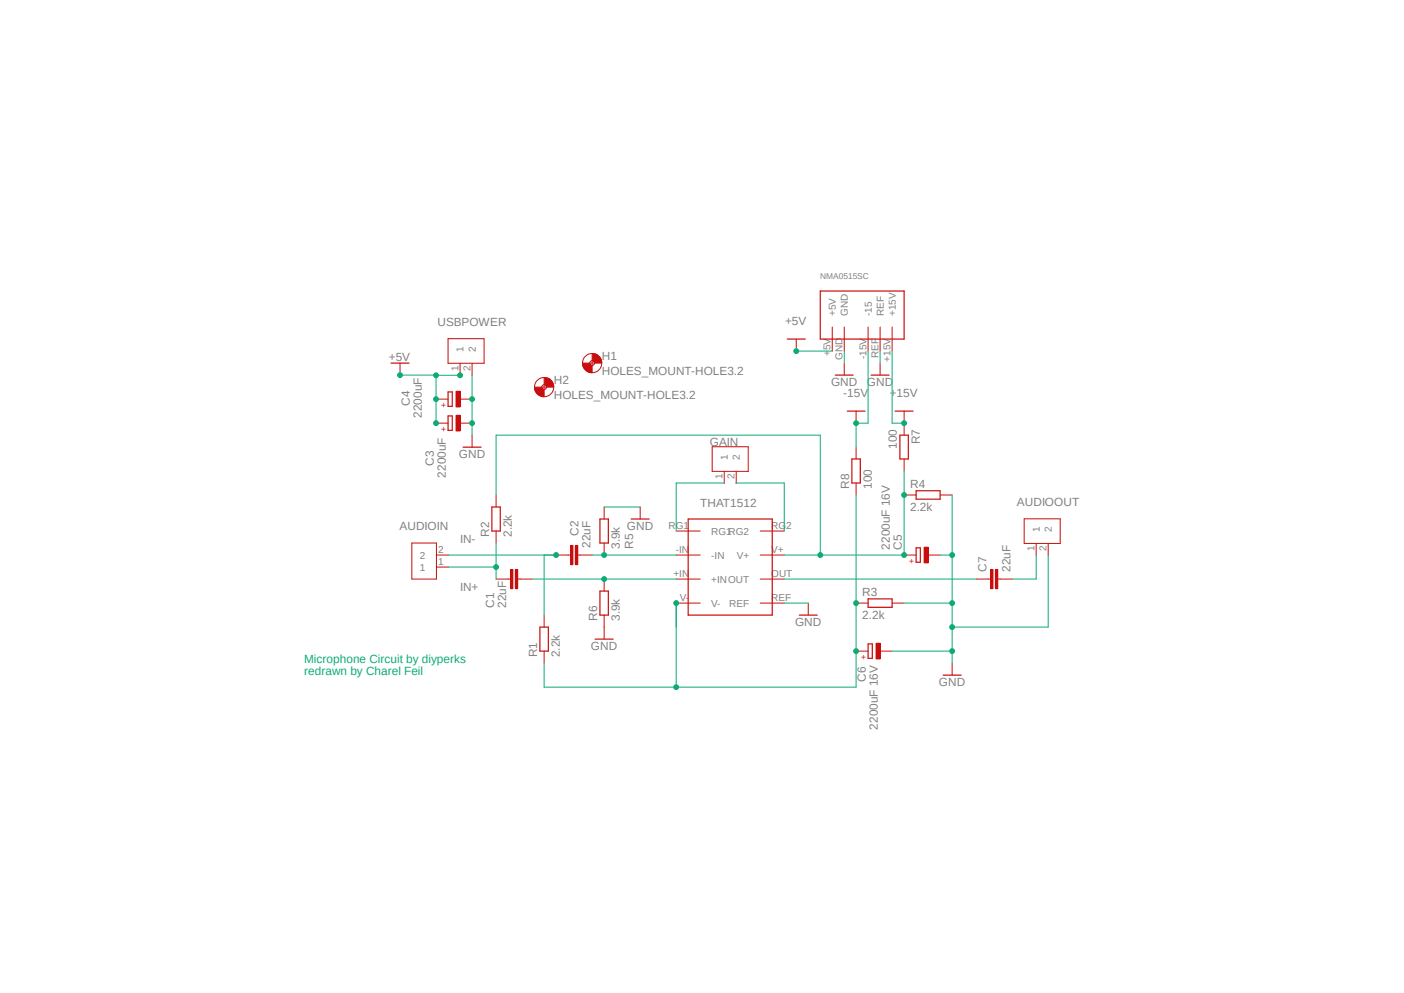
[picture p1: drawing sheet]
<svg xmlns="http://www.w3.org/2000/svg" width="297mm" height="210mm" viewBox="0 0 297 210" stroke-linecap="round" stroke-linejoin="round" font-family="sans-serif">
<path d="M18.9 38.1l259.2 133.6M278.1 38.1l-259.2 133.6" fill="none" stroke="#fff" stroke-width=".21"/>
<path d="M82.7 76.8h3.8M173.5 61.6h17.8v10.1h-17.8zM176.7 79.3h3.8M98 94.6h3.8M104.1 107.2h1.7v5.1h-1.7zM145.6 109.8h17.8v20.3h-17.8zM193.8 103.8h5.1v1.8h-5.1zM114.2 132.6h1.8v5.1h-1.8zM183.6 126.7h5.1v1.7h-5.1z" fill="none" stroke="#c90d0c" stroke-width=".25"/>
<g fill="none" stroke="#c90d0c" stroke-width=".21">
<path d="M84.6 76.8v2.5M176.1 69.2v5.1M178.6 69.2v5.1M178.6 76.8v2.5M183.6 69.2v5.1M186.2 69.2v5.1M188.7 69.2v5.1M99.9 92v2.6M104.9 104.7v2.5M104.9 112.3v2.6M143 112.3h5.1M143 117.4h5.1"/>
<path d="M160.8 112.3h5.1M160.8 117.4h5.1M191.3 104.7h2.5M198.9 104.7h2.5M107.5 122.5h.5M109.5 122.5h.5M115.1 130.1v2.5M115.1 137.7v2.6M143 122.5h5.1M143 127.6h5.1M160.8 122.5h5.1M160.8 127.6h5.1"/>
<path d="M181.1 127.6h2.5M188.7 127.6h2.6"/>
</g>
<path d="M109 120.4h.5v4.1h-.5z" fill-rule="evenodd" fill="#c90d0c"/>
<path d="M109 120.4h.5v4.1h-.5z" fill="none" stroke="#c90d0c" stroke-width=".21"/>
<path d="M108 120.4h.5v4.1h-.5z" fill-rule="evenodd" fill="#c90d0c"/>
<path d="M120.2 117.4h.5M122.2 117.4h.5M104.9 122.5h2.6M108 120.4h.5v4.1h-.5zM110 122.5h2.6" fill="none" stroke="#c90d0c" stroke-width=".21"/>
<path d="M121.7 115.4h.5v4h-.5z" fill-rule="evenodd" fill="#c90d0c"/>
<path d="M121.7 115.4h.5v4h-.5z" fill="none" stroke="#c90d0c" stroke-width=".21"/>
<path d="M120.7 115.4h.5v4h-.5z" fill-rule="evenodd" fill="#c90d0c"/>
<path d="M117.6 117.4h2.6M120.7 115.4h.5v4h-.5zM122.7 117.4h2.6" fill="none" stroke="#c90d0c" stroke-width=".21"/>
<path d="M94.8 88h.9v3h-.9z" fill="none" stroke="#c90d0c" stroke-width=".25"/>
<path d="M96.5 87.8h.8v3.3h-.8z" fill-rule="evenodd" fill="#c90d0c"/>
<path d="M92.2 89.5h2.6M96.5 87.8h.8v3.3h-.8zM97.3 89.5h2.6" fill="none" stroke="#c90d0c" stroke-width=".21"/>
<path d="M94.8 82.9h.9v3h-.9z" fill="none" stroke="#c90d0c" stroke-width=".25"/>
<path d="M96.5 82.8h.8v3.3h-.8z" fill-rule="evenodd" fill="#c90d0c"/>
<path d="M92.2 84.4h2.6M96.5 82.8h.8v3.3h-.8zM97.3 84.4h2.6" fill="none" stroke="#c90d0c" stroke-width=".21"/>
<path d="M193.8 115.9h.9v3h-.9z" fill="none" stroke="#c90d0c" stroke-width=".25"/>
<path d="M195.5 115.7h.8v3.3h-.8z" fill-rule="evenodd" fill="#c90d0c"/>
<path d="M191.3 117.4h2.5M195.5 115.7h.8v3.3h-.8zM196.3 117.4h2.6" fill="none" stroke="#c90d0c" stroke-width=".21"/>
<path d="M183.6 136.2h.9v3h-.9z" fill="none" stroke="#c90d0c" stroke-width=".25"/>
<path d="M185.3 136.1h.9v3.3h-.9z" fill-rule="evenodd" fill="#c90d0c"/>
<g fill="none" stroke="#c90d0c" stroke-width=".21">
<path d="M168.4 71.7v2.6M186.2 76.8v2.5M150.7 94.5h7.6v5.2h-7.6zM153.2 99.7v2.5M155.7 99.7v2.5M181.1 87v2.5M191.3 87v2.5M127.8 107.2v2.6M127.8 114.9v2.5M135.4 107.2v2.6M127.8 122.5v2.5M127.8 130.1v5.1"/>
<path d="M171 127.6v2.5M181.1 137.7h2.5M185.3 136.1h.9v3.3h-.9zM186.2 137.7h2.5M209 122.5h.5M211.1 122.5h.5M201.4 140.3v2.5"/>
</g>
<path d="M166.5 71.7h3.8M184.3 79.3h3.8M179.2 87h3.8M189.4 87h3.8M126.9 109.8h1.8v5.1h-1.8zM133.5 109.8h3.8M125.9 135.2h3.8M126.9 125h1.8v5.1h-1.8zM169.1 130.1h3.8M199.5 142.8h3.8" fill="none" stroke="#c90d0c" stroke-width=".25"/>
<path d="M210.6 120.4h.5v4.1h-.5z" fill-rule="evenodd" fill="#c90d0c"/>
<path d="M210.6 120.4h.5v4.1h-.5z" fill="none" stroke="#c90d0c" stroke-width=".21"/>
<path d="M209.5 120.4h.6v4.1h-.6z" fill-rule="evenodd" fill="#c90d0c"/>
<g fill="none" stroke="#c90d0c" stroke-width=".21">
<path d="M94.8 71.6h7.6v5.2h-7.6zM97.3 76.8v2.6M99.9 76.8v2.6M181.1 94.6v2.5M191.3 89.5v2.5M191.3 97.1v2.5M87.1 114.9h5.2v7.6h-5.2zM92.3 119.9h2.6M92.3 117.4h2.6M181.1 102.2v2.5M216.7 109.7h7.6v5.2h-7.6zM219.2 114.9v2.6"/>
<path d="M221.7 114.9v2.6M206.5 122.5h2.5M209.5 120.4h.6v4.1h-.6zM211.6 122.5h2.5"/>
<circle cx="125.3" cy="76.8" r="2.04"/>
<circle cx="125.3" cy="76.8" r=".51"/>
</g>
<path d="M180.2 97.1h1.8v5.1h-1.8zM190.4 92h1.8v5.1h-1.8z" fill="none" stroke="#c90d0c" stroke-width=".25"/>
<path d="M125.3 74.8a1.97 1.97 0 0 1 2 2h-1.5l-.2-.4-.3-.1z" fill-rule="evenodd" fill="#c90d0c"/>
<path d="M125.3 74.8a1.97 1.97 0 0 1 2 2h-1.5l-.2-.4-.3-.1z" fill="none" stroke="#c90d0c" stroke-width=".21"/>
<path d="M123.2 76.8h1.6l.1 .3 .4 .2v1.5a2.05 2.05 0 0 1-2.1-2z" fill-rule="evenodd" fill="#c90d0c"/>
<g fill="none" stroke="#c90d0c" stroke-width=".21">
<path d="M123.2 76.8h1.6l.1 .3 .4 .2v1.5a2.05 2.05 0 0 1-2.1-2zM124.8 76.8h1M125.3 76.3v1"/>
<circle cx="115.1" cy="81.9" r="2.04"/>
<circle cx="115.1" cy="81.9" r=".51"/>
</g>
<path d="M115.1 79.8a1.92 1.92 0 0 1 2 2.1h-1.5a.45 .45 0 0 0-.5-.5z" fill-rule="evenodd" fill="#c90d0c"/>
<path d="M115.1 79.8a1.92 1.92 0 0 1 2 2.1h-1.5a.45 .45 0 0 0-.5-.5z" fill="none" stroke="#c90d0c" stroke-width=".21"/>
<path d="M113.1 81.9h1.5l.2 .3 .3 .2v1.5a2.05 2.05 0 0 1-2-2z" fill-rule="evenodd" fill="#c90d0c"/>
<path d="M113.1 81.9h1.5l.2 .3 .3 .2v1.5a2.05 2.05 0 0 1-2-2zM114.6 81.9h1M115.1 81.4v1" fill="none" stroke="#c90d0c" stroke-width=".21"/>
<path d="M99.9 79.4v12.6M178.6 74.3v2.5" fill="none" stroke="#0dab76" stroke-width=".21"/>
<circle cx="99.9" cy="89.5" r=".51" fill="#0dab76"/>
<circle cx="99.9" cy="89.5" r=".51" fill="none" stroke="#0dab76" stroke-width=".21"/>
<circle cx="99.9" cy="84.4" r=".51" fill="#0dab76"/>
<g fill="none" stroke="#0dab76" stroke-width=".21">
<path d="M186.2 74.3v2.5M127.8 107.2h7.6M198.9 117.4h2.5M201.4 104.7v35.6M221.7 117.5v15.1h-20.3M165.9 127.6h5.1M188.7 137.7h12.7M191.3 127.6h10.1"/>
<circle cx="99.9" cy="84.4" r=".51"/>
</g>
<circle cx="201.4" cy="117.4" r=".51" fill="#0dab76"/>
<circle cx="201.4" cy="117.4" r=".51" fill="none" stroke="#0dab76" stroke-width=".21"/>
<circle cx="201.4" cy="127.6" r=".51" fill="#0dab76"/>
<circle cx="201.4" cy="127.6" r=".51" fill="none" stroke="#0dab76" stroke-width=".21"/>
<circle cx="201.4" cy="132.6" r=".51" fill="#0dab76"/>
<circle cx="201.4" cy="132.6" r=".51" fill="none" stroke="#0dab76" stroke-width=".21"/>
<circle cx="201.4" cy="137.7" r=".51" fill="#0dab76"/>
<g fill="none" stroke="#0dab76" stroke-width=".21">
<path d="M84.6 79.4l7.6-.1v10.2M92.2 79.4h5.2"/>
<circle cx="201.4" cy="137.7" r=".51"/>
</g>
<circle cx="84.6" cy="79.3" r=".51" fill="#0dab76"/>
<circle cx="84.6" cy="79.3" r=".51" fill="none" stroke="#0dab76" stroke-width=".21"/>
<circle cx="92.2" cy="89.5" r=".51" fill="#0dab76"/>
<circle cx="92.2" cy="89.5" r=".51" fill="none" stroke="#0dab76" stroke-width=".21"/>
<circle cx="92.2" cy="84.4" r=".51" fill="#0dab76"/>
<circle cx="92.2" cy="84.4" r=".51" fill="none" stroke="#0dab76" stroke-width=".21"/>
<circle cx="92.2" cy="79.4" r=".51" fill="#0dab76"/>
<circle cx="92.2" cy="79.4" r=".51" fill="none" stroke="#0dab76" stroke-width=".21"/>
<circle cx="97.3" cy="79.4" r=".51" fill="#0dab76"/>
<g fill="none" stroke="#0dab76" stroke-width=".21">
<path d="M176.1 74.3h-7.7"/>
<circle cx="97.3" cy="79.4" r=".51"/>
</g>
<circle cx="168.4" cy="74.3" r=".51" fill="#0dab76"/>
<g fill="none" stroke="#0dab76" stroke-width=".21">
<path d="M183.6 74.3v15.2h-2.5"/>
<circle cx="168.4" cy="74.3" r=".51"/>
</g>
<circle cx="181.1" cy="89.5" r=".51" fill="#0dab76"/>
<g fill="none" stroke="#0dab76" stroke-width=".21">
<path d="M181.1 89.5v5.1"/>
<circle cx="181.1" cy="89.5" r=".51"/>
</g>
<circle cx="191.3" cy="89.5" r=".51" fill="#0dab76"/>
<g fill="none" stroke="#0dab76" stroke-width=".21">
<path d="M188.7 74.3v15.2h2.6M125.3 117.4h17.7"/>
<circle cx="191.3" cy="89.5" r=".51"/>
</g>
<circle cx="127.8" cy="117.4" r=".51" fill="#0dab76"/>
<g fill="none" stroke="#0dab76" stroke-width=".21">
<path d="M112.6 122.5h30.4"/>
<circle cx="127.8" cy="117.4" r=".51"/>
</g>
<circle cx="127.8" cy="122.5" r=".51" fill="#0dab76"/>
<g fill="none" stroke="#0dab76" stroke-width=".21">
<path d="M181.1 104.7v40.6h-66v-5M219.2 117.5v5h-5.1M143 127.6v17.7M165.9 122.5h40.6"/>
<circle cx="127.8" cy="122.5" r=".51"/>
</g>
<circle cx="181.1" cy="127.6" r=".51" fill="#0dab76"/>
<circle cx="181.1" cy="127.6" r=".51" fill="none" stroke="#0dab76" stroke-width=".21"/>
<circle cx="181.1" cy="137.7" r=".51" fill="#0dab76"/>
<circle cx="181.1" cy="137.7" r=".51" fill="none" stroke="#0dab76" stroke-width=".21"/>
<circle cx="143" cy="145.3" r=".51" fill="#0dab76"/>
<circle cx="143" cy="145.3" r=".51" fill="none" stroke="#0dab76" stroke-width=".21"/>
<circle cx="143" cy="127.6" r=".51" fill="#0dab76"/>
<g fill="none" stroke="#0dab76" stroke-width=".21">
<path d="M191.3 99.6v17.8h-25.4M104.9 104.7v-12.7h68.6v25.4"/>
<circle cx="143" cy="127.6" r=".51"/>
</g>
<circle cx="191.3" cy="104.7" r=".51" fill="#0dab76"/>
<circle cx="191.3" cy="104.7" r=".51" fill="none" stroke="#0dab76" stroke-width=".21"/>
<circle cx="191.3" cy="117.4" r=".51" fill="#0dab76"/>
<circle cx="191.3" cy="117.4" r=".51" fill="none" stroke="#0dab76" stroke-width=".21"/>
<circle cx="173.5" cy="117.4" r=".51" fill="#0dab76"/>
<g fill="none" stroke="#0dab76" stroke-width=".21">
<path d="M94.9 117.4h22.7M115.1 117.4v12.7"/>
<circle cx="173.5" cy="117.4" r=".51"/>
</g>
<circle cx="117.6" cy="117.4" r=".51" fill="#0dab76"/>
<g fill="none" stroke="#0dab76" stroke-width=".21">
<path d="M94.9 119.9h10M104.9 114.9v7.6"/>
<circle cx="117.6" cy="117.4" r=".51"/>
</g>
<circle cx="104.9" cy="119.9" r=".51" fill="#0dab76"/>
<g fill="none" stroke="#0dab76" stroke-width=".21">
<path d="M153.2 102.2h-10.2v10.1M155.7 102.2h10.2v10.1"/>
<circle cx="104.9" cy="119.9" r=".51"/>
</g>
<g font-size="2.5" fill="#808080">
<text x="92.5" y="69">USBPOWER</text>
<text x="166.1" y="68.7">+5V</text>
<text x="82.3" y="76.3">+5V</text>
<text x="127.3" y="76.2">H1</text>
<text x="117.1" y="81.3">H2</text>
<text x="127.3" y="79.2">HOLES_MOUNT-HOLE3.2</text>
<text x="175.8" y="81.6">GND</text>
<text x="178.4" y="83.9">-15V</text>
<text x="183.4" y="81.6">GND</text>
<text x="188.2" y="83.9">+15V</text>
<text x="86.7" y="85.8" transform="rotate(-90 86.7 85.8)">C4</text>
<text x="89.2" y="88.4" transform="rotate(-90 89.2 88.4)">2200uF</text>
<text x="117.1" y="84.3">HOLES_MOUNT-HOLE3.2</text>
<text x="150.2" y="94.3">GAIN</text>
<text x="189.7" y="95" transform="rotate(-90 189.7 95)">100</text>
<text x="194.6" y="94" transform="rotate(-90 194.6 94)">R7</text>
<text x="91.8" y="98.5" transform="rotate(-90 91.8 98.5)">C3</text>
<text x="94.3" y="101" transform="rotate(-90 94.3 101)">2200uF</text>
<text x="97.1" y="96.9">GND</text>
<text x="148.1" y="107.2">THAT1512</text>
<text x="179.6" y="103.4" transform="rotate(-90 179.6 103.4)">R8</text>
<text x="184.4" y="103.4" transform="rotate(-90 184.4 103.4)">100</text>
<text x="192.5" y="108">2.2k</text>
<text x="192.5" y="103.2">R4</text>
<text x="215.1" y="107">AUDIOOUT</text>
<text x="84.5" y="112.1">AUDIOIN</text>
<text x="103.5" y="113.6" transform="rotate(-90 103.5 113.6)">R2</text>
<text x="108.2" y="113.6" transform="rotate(-90 108.2 113.6)">2.2k</text>
<text x="122.3" y="113.3" transform="rotate(-90 122.3 113.3)">C2</text>
<text x="132.6" y="112.1">GND</text>
<text x="97.3" y="114.9">IN-</text>
<text x="124.9" y="115.9" transform="rotate(-90 124.9 115.9)">22uF</text>
<text x="131.1" y="116.1" transform="rotate(-90 131.1 116.1)">3.9k</text>
<text x="133.9" y="116.1" transform="rotate(-90 133.9 116.1)">R5</text>
<text x="188.3" y="116.2" transform="rotate(-90 188.3 116.2)">2200uF 16V</text>
<text x="190.8" y="116.2" transform="rotate(-90 190.8 116.2)">C5</text>
<text x="97.3" y="125">IN+</text>
<text x="208.7" y="120.9" transform="rotate(-90 208.7 120.9)">C7</text>
<text x="213.7" y="120.9" transform="rotate(-90 213.7 120.9)">22uF</text>
<text x="104.6" y="128.6" transform="rotate(-90 104.6 128.6)">C1</text>
<text x="107.1" y="128.6" transform="rotate(-90 107.1 128.6)">22uF</text>
<text x="126.3" y="131.4" transform="rotate(-90 126.3 131.4)">R6</text>
<text x="131.1" y="131.4" transform="rotate(-90 131.1 131.4)">3.9k</text>
<text x="182.4" y="130.9">2.2k</text>
<text x="182.4" y="126.1">R3</text>
<text x="125" y="137.5">GND</text>
<text x="168.2" y="132.4">GND</text>
<text x="113.6" y="139" transform="rotate(-90 113.6 139)">R1</text>
<text x="118.4" y="139" transform="rotate(-90 118.4 139)">2.2k</text>
<text x="183.2" y="144.2" transform="rotate(-90 183.2 144.2)">C6</text>
<text x="198.6" y="145.1">GND</text>
<text x="185.7" y="154.3" transform="rotate(-90 185.7 154.3)">2200uF 16V</text>
</g>
<g font-size="2.5" fill="#0dab76">
<text x="64.3" y="140.1">Microphone Circuit by diyperks</text>
<text x="64.3" y="142.8">redrawn by Charel Feil</text>
</g>
<g font-size="2.1" fill="#808080">
<text x="176.8" y="66.8" transform="rotate(-90 176.8 66.8)">+5V</text>
<text x="179.4" y="66.8" transform="rotate(-90 179.4 66.8)">GND</text>
<text x="184.4" y="66.8" transform="rotate(-90 184.4 66.8)">-15</text>
<text x="186.9" y="66.8" transform="rotate(-90 186.9 66.8)">REF</text>
<text x="189.5" y="66.8" transform="rotate(-90 189.5 66.8)">+15V</text>
<text x="98.1" y="74.5" transform="rotate(-90 98.1 74.5)">1</text>
<text x="100.6" y="74.5" transform="rotate(-90 100.6 74.5)">2</text>
<text x="175.7" y="75.3" transform="rotate(-90 175.7 75.3)">+5V</text>
<text x="178.2" y="76.2" transform="rotate(-90 178.2 76.2)">GND</text>
<text x="183.3" y="76" transform="rotate(-90 183.3 76)">-15V</text>
<text x="185.8" y="75.7" transform="rotate(-90 185.8 75.7)">REF</text>
<text x="188.4" y="76.5" transform="rotate(-90 188.4 76.5)">+15V</text>
<text x="97" y="78.4" transform="rotate(-90 97 78.4)">1</text>
<text x="99.5" y="78.4" transform="rotate(-90 99.5 78.4)">2</text>
<text x="152.8" y="101.3" transform="rotate(-90 152.8 101.3)">1</text>
<text x="154" y="97.4" transform="rotate(-90 154 97.4)">1</text>
<text x="155.4" y="101.3" transform="rotate(-90 155.4 101.3)">2</text>
<text x="156.5" y="97.4" transform="rotate(-90 156.5 97.4)">2</text>
<text x="141.4" y="112">RG1</text>
<text x="150.5" y="113.1">RG1RG2</text>
<text x="163.2" y="112">RG2</text>
<text x="220" y="112.6" transform="rotate(-90 220 112.6)">1</text>
<text x="222.5" y="112.6" transform="rotate(-90 222.5 112.6)">2</text>
<text x="88.8" y="118.2">2</text>
<text x="92.7" y="119.6">1</text>
<text x="92.7" y="117.1">2</text>
<text x="143" y="117.1">-IN</text>
<text x="150.5" y="118.2">-IN</text>
<text x="155.9" y="118.2">V+</text>
<text x="163.2" y="117.1">V+</text>
<text x="218.9" y="116.5" transform="rotate(-90 218.9 116.5)">1</text>
<text x="221.4" y="116.5" transform="rotate(-90 221.4 116.5)">2</text>
<text x="88.8" y="120.7">1</text>
<text x="142.5" y="122.1">+IN</text>
<text x="150.5" y="123.2">+INOUT</text>
<text x="163.2" y="122.1">OUT</text>
<text x="143.8" y="127.2">V-</text>
<text x="150.5" y="128.3">V-</text>
<text x="154.3" y="128.3">REF</text>
<text x="163.2" y="127.2">REF</text>
</g>
<text font-size="1.8" fill="#808080" x="173.5" y="59">NMA0515SC</text>
<g font-size="1.8" fill="#c90d0c">
<text x="93.3" y="86.3">+</text>
<text x="93.3" y="91.3">+</text>
<text x="192.4" y="119.3">+</text>
<text x="182.2" y="139.6">+</text>
</g>
</svg>
